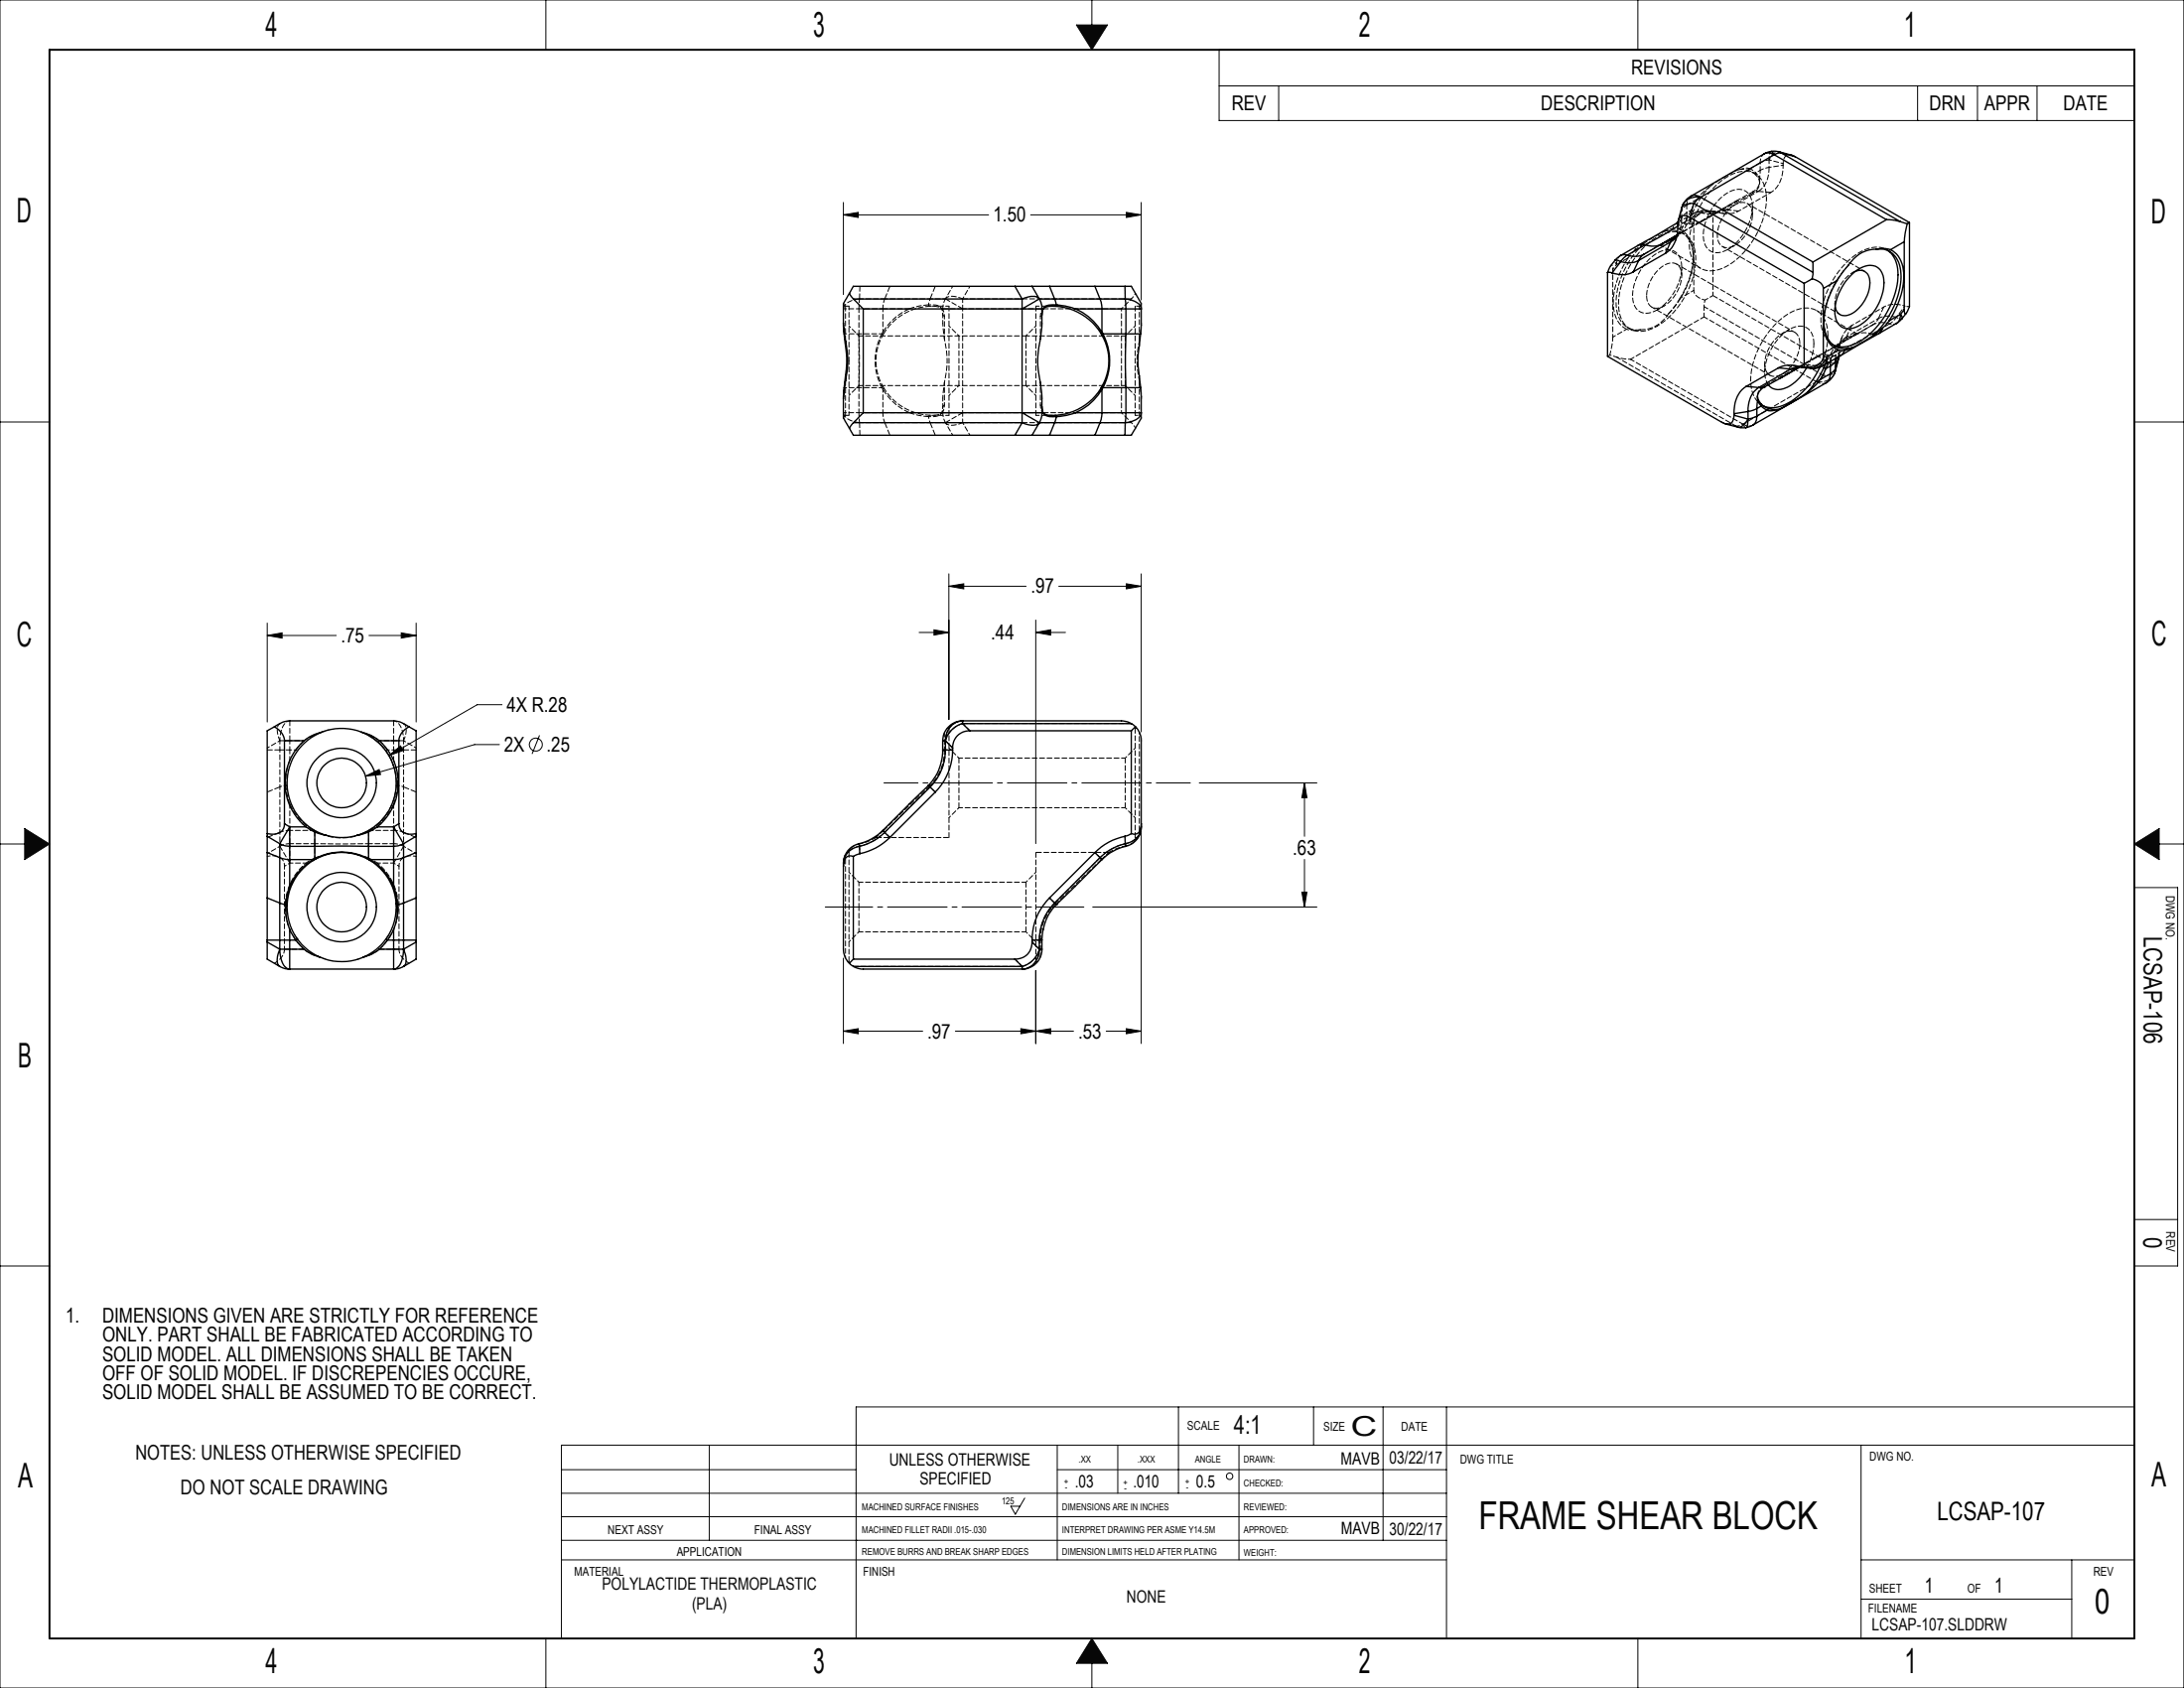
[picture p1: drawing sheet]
<svg xmlns="http://www.w3.org/2000/svg" width="559mm" height="432mm" viewBox="0 0 559 432" stroke-linecap="round" stroke-linejoin="round" font-family="sans-serif">
<g fill="none" stroke="#000" stroke-width=".25">
<path d="M270.5 369.7v29.3M286 369.7v12.3M317 369.7v29.3M143.7 399h226.4M262.2 383.2l-2.4 4.1-1.2-2h2.4"/>
<circle cx="314.6" cy="377.6" r=".82"/>
</g>
<g fill="none" stroke="#0a0605" stroke-width=".25">
<path d="M0 0h558.8v431.8h-558.8zM139.7 0v12.7M275.4 6.4h8l-4 6.3zM279.4 0v6.4M419.1 0v12.7M0 107.9h12.7M546.1 107.9h12.7M0 215.9h6.3M6.3 211.9l6.4 4-6.4 4zM546.1 215.9l6.4-4v8zM552.5 215.9h6.3M546.1 227h11.1v96.9h-11.1"/>
<path d="M546.1 312h11.1M0 323.9h12.7M301.5 359.9v22.1M336.1 359.9v9.8M353.9 359.9v34.1M370.1 359.9v59.2M546.1 359.9h-327.1v59.2M143.7 376h75.3M181.5 369.7v24.3M270.5 376h99.6M476.2 369.7v49.4M546.1 369.7h-402.4v49.4"/>
<path d="M143.7 382h226.4M143.7 394h226.4M143.7 388h226.4M476.2 399h69.9M530.1 399v20.1M139.7 419.1v12.7M279.4 419.1l4 6.4h-8zM419.1 419.1v12.7M476.2 409.1h53.9M279.4 425.5v6.3"/>
</g>
<path d="M12.7 12.7h533.4v406.4h-533.4z" fill="none" stroke="#0a0605" stroke-width=".5"/>
<path d="M275.4 6.4h8l-4 6.3zM546.1 215.9l6.4-4v8zM279.4 419.1l-4 6.4h8zM6.3 211.9v8l6.4-4z" fill-rule="evenodd" fill="#0a0605"/>
<g fill="none" stroke="#000" stroke-width=".25">
<path d="M311.9 12.7h234.2v18.1h-234.2zM311.9 22h234.2M327.2 22v8.8M490.6 22v8.8M506 22v8.8M521.2 22v8.8M215.8 55l3.8-.7v1.3zM215.8 51.8v23.6M215.8 55h37.1M263.7 55h28.3M288.2 54.3l3.8 .7-3.8 .6zM292 51.8v24.9"/>
<path d="M68.4 159.4v25.3M106.5 159.4v25.3M242.8 150l3.8-.7v1.3zM242.8 146.8v37.2M242.8 150h19.7M265 158.6v57.2M270.9 150h21.1M288.2 149.3l3.8 .7-3.8 .6zM292 146.8v40.4M68.4 162.6l3.8-.7v1.3zM68.4 162.6h17.6M94.4 162.6h12.1"/>
<path d="M102.7 161.9l3.8 .7-3.8 .6zM235.2 161.8h7.6M239 161.1l3.8 .7-3.8 .7zM265 161.8l3.8-.7v1.4zM265 161.8h7.6M93.5 198.5l3.5-1.7 .4 1.3zM94.5 188.3a13.9 13.9 0 0 1 6.3 7.8M99.5 193.3l3-2.5 .7 1.2zM127.8 190.5h-6.4l-27.9 8M128.4 180.3h-6.3l-22.6 13M138 188.1l-1.9 4.8M292 213v53.9"/>
<path d="M306.8 200.3h30.1M333.8 200.3l.6 3.8h-1.3zM333.8 200.3v13.6M333.8 219.9v12.1M279.6 232h57.3M333.1 228.2h1.3l-.6 3.8zM215.8 245.1v21.8M265 248.3v18.6M215.8 263.8l3.8-.7v1.3zM215.8 263.8h20.3M244.4 263.8h30.3M261.2 263.1l3.8 .7-3.8 .6z"/>
<path d="M265 263.8l3.8-.7v1.3zM283 263.8h9M288.2 263.1l3.8 .7-3.8 .6z"/>
<circle cx="137.1" cy="190.5" r="1.65"/>
</g>
<path d="M226.2 200.3h78.4" fill="none" stroke="#000" stroke-width=".25" stroke-dasharray="15.2 1.3 1.3 1.3" stroke-dashoffset="6.5"/>
<path d="M211.2 232h66.1" fill="none" stroke="#000" stroke-width=".25" stroke-dasharray="15.2 1.3 1.3 1.3" stroke-dashoffset="3.1"/>
<g fill="#000">
<path d="M265 161.8l3.8-.7v1.4zM239 161.1l3.8 .7-3.8 .7zM242.8 150l3.8-.7v1.3zM288.2 149.3l3.8 .7-3.8 .6zM261.2 263.1l3.8 .7-3.8 .6zM215.8 263.8l3.8-.7v1.3zM265 263.8l3.8-.7v1.3zM288.2 263.1l3.8 .7-3.8 .6zM215.8 55l3.8-.7v1.3zM288.2 54.3l3.8 .7-3.8 .6zM102.7 161.9l3.8 .7-3.8 .6zM68.4 162.6l3.8-.7v1.3zM99.5 193.3l3.7-1.3-.7-1.2zM93.5 198.5l3.9-.4-.4-1.3z"/>
<path d="M333.8 200.3l.6 3.8h-1.3zM333.1 228.2h1.3l-.6 3.8z"/>
</g>
<g fill="none" stroke="#000" stroke-width=".35">
<path d="M451.4 39.3l1.2-.2 1.4 .5M451.4 39.3l-18.8 10.9M453.2 38.7l-1.8 .6M453.2 38.7l2.1 .1M453.2 38.7l.8 .9M454 39.6l28.7 16.6M454 39.6l-18.8 10.8M455.3 38.8l4 1.3M455.3 38.8l.5 .3M455.8 39.1l-.9 .1-.9 .4M455.8 39.1l30.5 17.6M455.8 39.1l3.5 1"/>
<path d="M428.9 57.2l-9.7 5.6M429.3 57.9l-8.4 4.8M429.3 57l-.4 .2M429.3 56.9l-.4 .3M430.2 53.3l-.8 3.1M430.5 52.5l-.3 .8M432.4 55.6a1.86 1.86 0 0 0-2.2-.3 1.86 1.86 0 0 0-.9 2.1 8 8 0 0 1-3.2 7.4M432.4 55.6l29.2 16.9M432.6 50.2a5.1 5.1 0 0 0-2.1 2.3M432.6 50.2l1.2-.2 1.4 .4M433.4 52a2.9 2.9 0 0 0-3.2 1.3M433.4 52l-1 3.6"/>
<path d="M433.4 52l30.5 17.7M435.2 50.4l-1.8 1.6M435.2 50.4a4.1 4.1 0 0 0-4.7 2.1M435.2 50.4l28.7 16.6M459.3 40.1l29.3 16.8M482.7 56.2l1.5 .1 2.1 .4M482.7 56.2l-18.8 10.8M486.3 56.7l1.7 .6M488 57.3l-.8 4.5M488.6 56.9v21.5l-.6 1.3-.5 .6-.1-.1-.2-1M488.6 56.9l-.6 .4M217.3 75.1l-1.5 2.5v5.8l.5 5"/>
<path d="M217.3 75.1l1 1.4M218.3 76.5l2.6 2.5M218.3 76.5h43.2M220.9 79v26.6M220.9 79h40.6M259.7 73.2h4.4M259.7 73.2l1.8 3.3M259.7 73.2h-41.4l-1 1.9M261.5 79h5.1M261.5 76.5v2.5M261.5 76.5a4.4 4.4 0 0 1 4.2-.3l.2 .3M261.5 79v26.6"/>
<path d="M264.1 73.2h4.4M264.1 73.2l1.8 3.3M265.9 76.5l.6 1.5 .1 1M265.9 76.5l-4.4 2.5M265.9 76.5h3.9M266.6 79l-.2 5.9a37.1 37.1 0 0 0-.8 9.8l1 6.3v4.6M266.6 79h.3M266.9 79l-.3 1.6M268.5 73.2h11.6M268.5 73.2l1.3 3.3M269.8 76.5l.5 1.5M269.8 76.5h11.6"/>
<path d="M270 78.4a4.7 4.7 0 0 0-3 .5M270 78.4a14.7 14.7 0 0 1 11.7 6.8M270.3 78h-.9a2.57 2.57 0 0 0-2.5 1M270.3 78h.1M270.3 78a15.8 15.8 0 0 1 4.8 1M270.3 78l-.3 .4M275.1 79a14.2 14.2 0 0 1 6.8 6M275.1 79h6.8M280.1 73.2h7.7M280.1 73.2l1.3 3.3M281.4 76.5l.4 .9 .1 1.6M281.4 76.5h6.5"/>
<path d="M281.9 79h6.2M281.9 79v6M287.8 73.2h.9a.71 .71 0 0 1 1.1 .6l2.2 3.8-.1 7.8M287.8 73.2l.1 3.3M287.9 76.5l.2 2.5M287.9 76.5a4.4 4.4 0 0 1 4.1 2.2v.3h-3.9M288.1 79v6.4M411.3 69.7v21.5l29.2 16.8a1.85 1.85 0 0 0 2.3 .3 1.85 1.85 0 0 0 .9-2.1M411.3 69.7l1.2 .1M413.2 66.6l-1.2 1.6-.7 1.5M413.2 66.6l.5-.1 1 .4M414.7 65.4l-1.5 1.2"/>
<path d="M414.7 66.9l-2.2 2.9M416.4 65.3l-.9 .7-.8 .9M416.4 65.3l-.9-.1-.8 .2M417.9 69.5a6.3 6.3 0 0 1-5.4 .3M419.2 62.8l-4.5 2.6M419.3 66.6a5.8 5.8 0 0 1-4.6 .3M419.3 66.6l-1.4 2.9M420.7 65l-.6 .5-.8 1.1M420.7 65a5.3 5.3 0 0 1-4.3 .3M420.9 62.7l-.9-.2-.8 .3M420.9 62.7l-4.5 2.6M426.1 64.8l-8.2 4.7"/>
<path d="M427.5 61.9l-1.4 2.9M427.5 61.9l-8.2 4.7M428.3 60.7l-.8 1.2M428.3 60.7h.1M428.3 60.7l.7-.6-2.5 1.5a5.6 5.6 0 0 1-5.6 1.1M428.3 60.7l-7.6 4.3M428.9 60.3l-2.1 1.3M429 60.4l-.6 .7-.9 .8M461.6 72.5v21.4M463.7 71.3a3 3 0 0 1 2.8 2.5M463.7 71.3l-2.1 1.2M463.9 69.7l-.2 1.6"/>
<path d="M463.9 67v2.7M466.5 73.8v17.4M470 71.8a18.9 18.9 0 0 0-3 13.9 5.5 5.5 0 0 0 3.4 3.8M470 71.8l-3.5 2M473.7 70.3a6.3 6.3 0 0 1 6.2-2.2 4.6 4.6 0 0 1 2.1 5 13.5 13.5 0 0 1-7.1 10.6 3.6 3.6 0 0 1-5.4-3.4 13.7 13.7 0 0 1 4.2-10zM474.8 69.4a2.62 2.62 0 0 1 2.7 .3 2.62 2.62 0 0 1 .9 2.7 9.5 9.5 0 0 1-5.4 8.2 2.44 2.44 0 0 1-3.5-2.1M480.1 63.7l1.9-.1 1.7 .3M480.1 63.7a8.3 8.3 0 0 0-7.2 4.2l-2.9 3.9M480.1 63.7a5.4 5.4 0 0 1 6.2 5.5 21.2 21.2 0 0 1-7.1 16.6M483.1 64.1a7.4 7.4 0 0 1 2.5 7.1 21.6 21.6 0 0 1-10.8 16.7 6.7 6.7 0 0 1-5.6 .4M483.7 63.9a7.3 7.3 0 0 1 3.4 7.6 22 22 0 0 1-3.8 10.6M487.2 61.8l-3.5 2.1"/>
<path d="M487.2 61.8v17.4M487.2 79.2l-.9 1.2M215.8 82.7l.5 4.5M216.3 96.2l-.5 5.2v5.6l1.5 2.5M216.3 97.4l-.5 4.6M216.3 87.2a21.7 21.7 0 0 1 0 10.2M216.3 88.4l.3 3.3-.3 4.5M216.3 87.2v1.2M216.3 96.2v1.2M281.7 99.4a14.7 14.7 0 0 1-11.7 6.9M281.7 85.2l.2 .4M281.7 99.4l.2 .2"/>
<path d="M281.9 85.6a13 13 0 0 1 0 13.4M281.9 99l.3 .2M281.9 99l-.2 .4M281.9 99.6a14.1 14.1 0 0 1-6.8 6M281.9 85l-.2 .2M281.9 99.6v6M281.9 85l.3 .4M282.2 99.2h5.9M282.2 85.4h5.9M282.2 85.4a14.6 14.6 0 0 1 0 13.8M282.2 99.2l-.3 .4M282.2 85.4l-.3 .2"/>
<path d="M288.1 85.4l-.2 5.6 .2 8.2M288.1 99.2h3.8M288.1 85.4h3.8M288.1 99.2v6.4M291.9 85.4l-.2 .7a33.5 33.5 0 0 0 .2 13.1M291.9 99.2l.1 7.8-2.5 4.3h-1.7M446.8 98.8a7.6 7.6 0 0 0-3.1 7M446.8 98.8l3.2 .3M450 99.1a6.7 6.7 0 0 0-2.7 6.2M451.4 99l-1.4 .1M451.4 99a3.1 3.1 0 0 0-1.7 3.4M451.4 99h.1"/>
<path d="M455 94.1l-8.2 4.7M455 94.1l3.2 .3M455.5 96.7l-4.1 2.3M458.2 94.4l-8.2 4.7M460.2 93.8l-2 .6M460.3 93.9l-1.2 .5h-.9M460.3 93.9l-4.8 2.8M460.4 93.9l-4.9 2.8M460.5 93.9h-.2M461 94l2.3 .2M461.6 93.9l-.6 .1a7.5 7.5 0 0 0-6 .1M462.2 94.1a10.3 10.3 0 0 1-7 5.6l-1.5-.3-1.3-.9"/>
<path d="M465.6 93.9a18.9 18.9 0 0 1-10.2 10.1l-2.1 .3-2.1-.4M465.7 97.1l-1.3 1.5-1.8 1.6M466.4 93.6a5 5 0 0 1-3.1 .6M466.5 91.2a2.87 2.87 0 0 1-2.7 2.5l-2.2 .2M466.5 91.2l1 .1M466.6 94.1a23.6 23.6 0 0 1-4 6.1M466.6 94.1l.6 .2M466.7 82.3a6.3 6.3 0 0 0 4.4 6.8l1.3 .1 1.4-.2M467 93.2l-.4 .9M467.2 94.3l-1.5 2.8M467.3 97.9l-18.8 10.9M467.5 91.3a4.2 4.2 0 0 1-4.2 2.9"/>
<path d="M467.5 91.3l-.3 1.4-.8 .9M468 92.7l-.8 1.6M468.3 95.6l-.3 1.4-.7 .9M468.3 95.6l-2.6 1.5M468.3 93.7l-1.1 .6M468.3 93.7v1.9M468.4 92.5l-.1 1.2M469.3 95.6a5.5 5.5 0 0 1-2 2.3M469.6 94.8l-.3 .8M469.6 92.4l-.5 .7-.8 .6M469.6 94.3l-.3 .5-1 .8M469.6 94.3l-.3 1.3"/>
<path d="M469.6 94.3v.5M469.6 92.4v1.9M469.7 91.7l-.1 .7M470 91.5l-.4 .9M470.4 89.5l1.5 .1M470.4 89.5l-2.9 1.8M470.4 91.3l-.8 3M470.6 91.2l-1 3.6M471 90.9l-4.6 2.7M471.9 89.6l-.4 .9-.5 .4M473.8 89l-1.9 .6M479.2 85.8l-2 1.3-3.4 1.9"/>
<path d="M480.7 85.3l-9.7 5.6M481.6 84l-2.4 1.8M481.6 84l-.3 .8-.6 .5M483.3 82.1l-1.7 1.9M485.2 82.7l-4.5 2.6M486.3 80.4l-.3 1.5-.8 .8M486.3 80.4l.3 .6 .1 .5M486.3 80.4l-3 1.7M486.7 81.5l-1.5 1.2M487.8 80.1l-1.1 1.4M217.3 109.5l1 1.8h41.4M218.3 108.1l-1 1.4"/>
<path d="M218.3 108.1h43.2M220.9 105.6l-2.6 2.5M220.9 105.6h40.6M259.7 111.3h4.4M261.5 108.1a4.7 4.7 0 0 0 4.2 .3l.2-.3M261.5 105.6v2.5M261.5 105.6l4.4 2.5M261.5 105.6h5.1M261.5 108.1l-1.8 3.2M264.1 111.3h4.4M265.9 108.1h3.9M265.9 108.1l-1.8 3.2"/>
<path d="M266.6 105.6l-.1 1-.6 1.5M266.6 104l.3 1.6M266.6 105.6h.3M266.9 105.6a2.28 2.28 0 0 0 2.4 1h1M267 105.7a3.9 3.9 0 0 0 3 .6M268.5 111.3h11.6M269.8 108.1h11.6M269.8 108.1l-1.3 3.2M270 106.3l.3 .3M270.3 106.6h.1M270.3 106.6l-.5 1.5M275.1 105.6a14.9 14.9 0 0 1-4.8 1"/>
<path d="M275.1 105.6h6.8M280.1 111.3h7.7M281.4 108.1h6.5M281.4 108.1l-1.3 3.2M281.9 105.6l-.1 1.6-.4 .9M281.9 105.6h6.2M287.9 108.1l-.1 3.2M288.1 105.6l-.2 2.5M288.1 105.6h3.9a3.5 3.5 0 0 1-3.5 2.5h-.6M441.5 108.4l3.1 .9M443.7 105.8v.4M443.7 106.2l3.6 1"/>
<path d="M444.6 109.3l2.1 .1M447.3 107.2a2.87 2.87 0 0 1-2.7 2.1M447.3 107.2l-.2 1.7-.4 .5M447.3 105.3l-3.6 .5M447.3 105.3v1.9M448.5 108.8l-1.8 .6M449.5 104.5l-2.2 .8M449.5 106.4l-2.2 .8M449.5 106.4l-.3 1.5-.7 .9M449.5 104.5v1.9M449.7 101.4a3 3 0 0 0 .9 1.9M449.7 102.4l-.2 2.1"/>
<path d="M449.7 102.4l.9 1.5M450.6 103.3a5 5 0 0 0 4.1 1.5M450.6 103.3v.6M450.6 103.9l1.6 1M450.6 103.9l-1.1 .6M452.2 104.9l-2.7 1.5M454.7 104.8l-1.5 .3-1-.2M462.6 100.2l-1.8 1.3a27.7 27.7 0 0 1-6.1 3.3M70.2 185.9a4.3 4.3 0 0 1 2.6 3.6M70.2 185.9a7.2 7.2 0 0 1 3.9-1.5h26.6a7.2 7.2 0 0 1 3.9 1.5M70.2 185.9l-1.8 1v26.4M72.8 189.5v21.2"/>
<path d="M72.8 189.5h5M77.8 189.5a14.5 14.5 0 0 0 .5 22M82.3 187.3l-2.5 .9-2 1.3M82.3 187.3a14 14 0 0 0-8.8 13.6 14 14 0 0 0 10 12.8M82.3 187.3a13.9 13.9 0 0 1 10.2 0M92.5 187.3l2.4 .8 2.1 1.4M92.5 187.3a14 14 0 0 1 8.9 13.6 14 14 0 0 1-10.1 12.8M97 189.5a14.5 14.5 0 0 1-.5 22M97 189.5h5.1M102.1 189.5v21.2M104.6 185.9a4.3 4.3 0 0 0-2.5 3.6M104.6 185.9l1.9 1v26.4"/>
<path d="M241.2 191.8v.7a13.4 13.4 0 0 1-3.6 8.4M241.2 191.8h.7M241.2 189.5h.7M241.2 189.5v2.3M241.9 191.8a13.6 13.6 0 0 1-3.9 9.5M241.9 191.8h1.8M241.9 189.5v2.3M241.9 189.5l1.8 1.8M243.7 191.8a15.3 15.3 0 0 1-4.4 10.8M243.7 191.3v.5M246.3 185.1a6.2 6.2 0 0 0-4.4 4.4M246.3 184.4a4.8 4.8 0 0 0-4.4 5.1"/>
<path d="M246.3 184.4v.7M246.3 184.4a5.2 5.2 0 0 0-5.1 5.1M246.3 184.4h40.6l1.6 .2 1 .5M246.3 185.1l1.8 1.8M246.3 185.1h43.2M248.1 186.9a4.2 4.2 0 0 0-4.4 4.4M248.1 186.9h41.4M289.5 185.1l1 .8M289.5 186.9v26.4M290.5 185.9a5 5 0 0 1 1.5 3.6v22M290.5 185.9l-1 1M68.4 213.3v.6"/>
<path d="M68.4 213.9v4.2M68.4 213.9l3.2 1.9M68.4 218.1v11.6M68.4 218.1l3.2 1.3M71.6 215.8l1.2 .5 1.3 .2M71.6 215.8v3.6M71.6 219.4l2.5 .5M71.6 219.4v11.6M72.8 210.7a2.86 2.86 0 0 1-3.9 2.6h-.5M72.8 210.7l1.3 .8M74.1 211.5l-2.5 4.3M74.1 211.5v5"/>
<path d="M74.1 216.5v3.4M74.1 211.5h4.2M74.1 216.5h6.4M74.1 219.9h6M74.1 219.9v6.8M78.3 211.5l2.2 1.3M80.1 219.9a14.6 14.6 0 0 0-6 6.8M80.1 219.9l.3 .1M80.4 220a13.9 13.9 0 0 0-6.9 11.2M80.5 216.5h13.8M80.5 212.8v3.7M80.5 212.8l3 .9"/>
<path d="M80.5 219.6a14.8 14.8 0 0 1 13.8 0M80.5 216.5v3.1M80.5 219.6l-.4 .3M80.5 219.6l.3 .1M80.8 219.7a14 14 0 0 1 13.3 0M80.8 219.7l-.4 .3M83.5 213.7a14.3 14.3 0 0 0 7.8 0M94.1 219.7l.4 .3M94.3 212.8l-3 .9M94.3 212.8v3.7M94.3 216.5v3.1M94.3 219.6l-.2 .1"/>
<path d="M94.3 216.5h6.4M94.3 219.6l.4 .3M94.5 220a13.9 13.9 0 0 1 6.9 11.2M94.7 219.9a14.6 14.6 0 0 1 6 6.8M94.7 219.9h6M94.7 219.9l-.2 .1M96.5 211.5l-2.2 1.3M96.5 211.5h4.2M100.7 211.5l2.6 4.3M100.7 211.5v5M100.7 216.5v3.4M100.7 219.9v6.8"/>
<path d="M102.1 210.7a2.68 2.68 0 0 0 3.4 2.7l1-.1M102.1 210.7l-1.4 .8M103.3 215.8l-1.3 .5-1.3 .2M103.3 215.8v3.6M103.3 219.4l-2.6 .5M103.3 219.4v11.6M106.5 213.3v.6M106.5 213.9v4.2M106.5 213.9l-3.2 1.9M106.5 218.1v11.6M106.5 218.1l-3.2 1.3M218.3 219.1a1.8 1.8 0 0 0-2.5 2v.5"/>
<path d="M218.3 219.1v26.3M219.7 215.8a5.2 5.2 0 0 0-3.9 5M219.7 215.8l.2 .7M219.9 216.5a4.6 4.6 0 0 0-4.1 4.3M219.9 216.5l.1 1.9M220 218.4l-1.7 .7M225.9 212.4l.4 .5M225.9 212.4a12.8 12.8 0 0 1-6.2 3.4M226.3 212.9a13.5 13.5 0 0 1-6.4 3.6M226.3 212.9l1.4 1.3M227.7 214.2a15.1 15.1 0 0 1-7.7 4.2M237.6 200.9l.4 .4"/>
<path d="M237.6 200.9h.1M237.6 200.9l-11.7 11.5M238 201.3l-11.7 11.6M238 201.3l1.3 1.3M239.3 202.6l-11.6 11.6M280.1 218.1l-11.6 11.6M280.1 218.1l1.3 1.3M281.4 219.4l.5 .5M281.4 219.4l-11.6 11.6M281.9 219.9l-11.6 11.5M287.8 213.9a15.1 15.1 0 0 0-7.7 4.2M287.8 213.9l.1 1.9"/>
<path d="M287.9 215.8a13.9 13.9 0 0 0-6.5 3.6M287.9 215.8l.2 .7M288.1 216.5a12.8 12.8 0 0 0-6.2 3.4M289.5 213.3l-1.7 .6M292 210.7v.6a1.84 1.84 0 0 1-2.5 2M292 211.5a4.5 4.5 0 0 1-4.1 4.3M292 211.5a5.1 5.1 0 0 1-3.9 5M68.4 229.7v10.8M68.4 229.7l3.2 1.3M71.6 231l1.5 .4M71.6 231v9.5M73.1 231.4h.1"/>
<path d="M73.1 231.4l.1 3.1 .9 3.3M73.5 231.2a14 14 0 0 0 2.6 9M73.5 231.2l-.4 .2M74.1 226.7a13.7 13.7 0 0 0-1 4.7M74.1 237.8l1.6 2.7M74.1 237.8v2.7M100.7 226.7a14 14 0 0 1 1 4.7M100.7 237.8v2.7M100.7 237.8l-1.6 2.7M101.4 231.2a14 14 0 0 1-2.7 9M101.4 231.2l.3 .2M101.7 231.4h.1"/>
<path d="M101.7 231.4a15.3 15.3 0 0 1-1 6.4M103.3 231l-1.6 .4M103.3 231v9.5M106.5 229.7v10.8M106.5 229.7l-3.2 1.3M215.8 220.8v22a4.9 4.9 0 0 0 1.5 3.6M268.5 229.7a15.2 15.2 0 0 0-4.4 10.8M268.5 229.7l1.3 1.3M269.8 231a13.4 13.4 0 0 0-3.9 9.5M269.8 231l.5 .4M270.3 231.4a13.5 13.5 0 0 0-3.7 9.1M270.3 231.4h.1"/>
<path d="M68.4 241v4.4l3.2 1.8M68.4 240.5h3.2M68.4 240.5v.5M68.4 241l3.2 1.8M71.6 240.5h2.5M71.6 242.8h2.5M71.6 242.8a5.8 5.8 0 0 0 1.9 5l.6 .1M71.6 247.2a4.5 4.5 0 0 0 2.5 .7M71.6 242.8a4.5 4.5 0 0 0-.2 4.3l.2 .1M71.6 240.5v2.3M74.1 242.8v5.1M74.1 240.5h1.6"/>
<path d="M74.1 247.9h26.6M74.1 240.5v2.3M74.1 242.8h3.7M75.7 240.5l2.1 2.3M76.1 240.2a13.2 13.2 0 0 0 5.7 4.6M76.1 240.2l-.4 .3M77.8 242.8l1.6 1.1 2.4 .9M81.8 244.8a13.9 13.9 0 0 0 11.2 0M97 242.8l-1.7 1.1-2.3 .9M97 242.8h3.7M98.7 240.2a13.2 13.2 0 0 1-5.7 4.6M98.7 240.2l.4 .3"/>
<path d="M99.1 240.5l-2.1 2.3M99.1 240.5h1.6M100.7 240.5h2.6M100.7 242.8v5.1M100.7 242.8h2.6M100.7 240.5v2.3M103.3 242.8a5.8 5.8 0 0 1-1.9 5l-.7 .1M103.3 242.8a4.5 4.5 0 0 1 .2 4.3l-.2 .1M103.3 247.2a4.5 4.5 0 0 1-2.6 .7M103.3 240.5h3.2M103.3 240.5v2.3M106.5 241v4.4l-3.2 1.8"/>
<path d="M106.5 240.5v.5M106.5 241l-3.2 1.8M217.3 246.4l1 .8M218.3 247.2l2 .7h41.2M218.3 245.4l-1 1M218.3 245.4h41.4M218.3 247.2h43.2M259.7 245.4l1.8 1.8M261.5 247.2v.7M264.1 241a4.1 4.1 0 0 1-4.4 4.4M264.1 240.5v.5M264.1 240.5h1.8"/>
<path d="M264.1 241l1.8 1.8M265.9 242.8a6.3 6.3 0 0 1-4.4 4.4M265.9 242.8a4.7 4.7 0 0 1-4.4 5.1M265.9 240.5h.7M265.9 242.8h.7M265.9 240.5v2.3M266.6 242.8a5.1 5.1 0 0 1-5.1 5.1M266.6 240.5v2.3"/>
<circle cx="87.4" cy="200.3" r="6.4"/>
<circle cx="87.4" cy="200.3" r="8.9"/>
<circle cx="87.4" cy="232" r="6.4"/>
<circle cx="87.4" cy="232" r="8.9"/>
</g>
<g fill="none" stroke="#000" stroke-width=".25" stroke-dasharray="1.3 .6">
<path d="M430.3 53.8v-.5M432.7 53.8l.5 .2M434.2 51l-1.5 2.8M434.8 56.8l.5-.2M434.9 57l-.1-.2M435.3 56.7l-.4 .3M435.3 56.7v-.1M436.5 53.9a5.1 5.1 0 0 0-3 .6M441.7 53.7l3.2 .3M448.5 49.1l-.1 .4M448.5 49.1h.1M449.3 44.2v.6"/>
<path d="M449.9 48.9a6.7 6.7 0 0 0 2.7-6.1M449.9 48.9l3.2 .3M450.2 47v-.5M456.2 42.3v-.4M219.9 76.5l.1-3.3M232.7 79a15.3 15.3 0 0 1 4.9-1M237.6 78h.1M237.6 78l.2 .3M240.9 79h.3M241.2 79h5.1M241.9 76.5l4.4 2.5M242.8 78.3v27.9"/>
<path d="M265 78.3v27.9M289.5 76.5h-43.2M290.4 78.3v27.9M416.6 66a19.5 19.5 0 0 0-3.5 14 5.9 5.9 0 0 0 3.1 4.2M424.5 62.8h.4M425.3 62.5l-.4 .3M425.3 62.5h-.3M425.5 62.4l-.2 .1M425.5 62.4l-.4 .1M428.3 60.7l.4 .1M433.2 65.9v-.4M482 78.5l-1.4 3"/>
<path d="M216.3 87.2v-8.9M219.8 98.6v-12.7M225.7 99.2l.2 .4M225.9 85l-.2 .4M225.9 85.6l.3-.4M225.9 98.9l-.2 .3M225.9 85.6l-.2-.2M226.2 99.3l-.3-.4M226.2 85.2l-.3-.2M226.2 99.3l-.3 .3M241.2 80.6l.4 .3M245.4 98.6v-12.7"/>
<path d="M262.5 85.9v12.7M266.6 80.6l-.4 .3M287.9 85.9v12.7M411.9 90.8l-.6 .3M419.8 84.4a5.4 5.4 0 0 1-6.2-5.5 21.1 21.1 0 0 1 7-16.6M451.4 99l.1-.4M463.4 94.2l-.6-.1M464.6 91.5l.5-.3M464.6 91.5v-.1M465 91.1l-.4 .3M465 91.1l.1 .1M466.7 82.1v.4"/>
<path d="M467.5 92.5l-29.2-16.9M470.4 91.2l.2-.5M470.6 90.3v.4M470.6 90.7v.5M471.2 87.2l.4 .1M471.6 87.3h.1M471.6 87.3l2.7-1.4M473.8 83.3l-1.4 2.9M474.4 85.7l-9.4 5.4M474.4 85.7l.4-.1M474.6 85.6l-.2 .1M474.6 85.6l.3-.1"/>
<path d="M474.8 85.6l.1-.1M475 85.3l-.4 .3M475.4 85.3h-.4M216.3 106.2v-8.8M220 111.3l-.1-3.2M237.6 106.6a15.1 15.1 0 0 1-4.9-1M237.6 106.6h.1M237.6 106.6l.2-.4M241.2 105.6h-.3M241.2 104l.4-.4M241.9 108.1l4.4-2.5M246.3 105.6h-5.1"/>
<path d="M246.3 108.1h43.2M266.6 104l-.4-.4M444.6 109.3l-.5-.3M449.7 101.1v.4M71.6 191.8h-3.2M74.1 189.5v-5.1M75.7 191.8l.4 .3M77.9 189.5l-2.2 2.3M99.1 191.8l-.3 .3M99.1 191.8l-2.1-2.3M100.7 184.4v5.1M101.2 195.9a15.2 15.2 0 0 1 .5 5"/>
<path d="M103.3 191.8h3.2M241.2 191.8l.4 .3M242.8 186.3v27.9M242.8 186.3h-.5M246.3 185.1h43.2M287.9 193.9v12.7M290.4 186.3v27.9M290.9 186.3h-.5M73.1 200.9l.4 .2M73.1 200.9h.1M80.1 212.4l.5 .3M80.4 212.3l-.3 .1"/>
<path d="M80.6 212.7v3.1M80.6 219.5l3-.9M80.8 212.5l-.2 .2M90.8 213.8a14 14 0 0 0 10.6-13.5M91.3 218.6l3 .9M94.1 212.5l.2 .2M94.3 212.7l.4-.3M94.3 212.7v3.1M94.5 212.3l.2 .1M101.7 200.9l-.3 .2M101.7 200.9h.1M103.3 216.5l-2.6 4.3"/>
<path d="M216.7 218.1h.1M217.2 218h-.5M219.8 215.8l.1 .1M219.9 215.9h.1M219.9 215.9l-.1-.1M223.9 214.3l.2-.1M225.9 212.5l.3-.2M225.9 212.5l-.2 .2M226.2 212.3l-.3 .1M226.4 212.9l11.6-11.6M237.6 200.9l.2 .2M238 201.3l-.4-.4"/>
<path d="M245.4 206.6v-12.7M265 218v28M281.5 219.4l-11.6 11.6M281.7 220l.3-.1M281.9 219.7l-.2 .3M281.9 219.7l.3-.1M282 219.9l-.3 .1M283.9 217.9l-.2 .1M288 216.4l.1 .1M288 216.4h.1M288.1 216.5l-.1-.1M291.2 214.2h.1"/>
<path d="M74.1 220.8l-2.5-4.3M262.5 225.7v12.7M269.9 231l.4 .4M270.1 231.2l.2 .2M270.3 231.4l-.2-.2M77.8 242.8h-5M82.3 245l-2.5-.9-2-1.3M87.4 246h-.1M87.5 246h-.1M97.1 242.8l-2.2 1.4-2.4 .8M102.1 242.8h-5M216.9 246h.3"/>
<path d="M217.2 246v-28M261.5 247.2h-43.1M265 246h.5M266.6 240.5l-.4-.3"/>
</g>
<g fill="none" stroke="#000" stroke-width=".25" stroke-dasharray="1.3 .6" stroke-dashoffset=".3">
<path d="M451.4 39.3l-.8 .9-.2 1.4M431.6 52.5l.2-1.4 .8-.9M434.2 51l1.7-1.9 1.4-1.2M435.2 54.4a2.11 2.11 0 0 0-2.8 2.4M439.5 54.1a5.3 5.3 0 0 1-4.3 .3M445.2 43.3a3.3 3.3 0 0 1 2.5-.1M445.2 43.3a5 5 0 0 1 4.1 1.5M219.9 76.5l-.1 2.5M226.4 76.5h-6.5M226.4 76.5l-.5 2.5M241.1 79.1l-.4-.5M241.9 76.5l-.5 1.2-.2 1.3"/>
<path d="M246.3 79v-2.5M246.3 79h40.6M267.2 78.6l-.4 .5M413.6 67.7l.3-1.5 .8-.8M416.6 66l1.7-1.9M420.6 62.3l3.4-2.1 2.1-1.1M422.6 78.6l30.2 17.4M428.7 60.8a11.2 11.2 0 0 0 4-5.6l.5-1.2M436 78.4v2.7M217.2 92.3v-14M219.8 85.4v-6.4M225.9 98.9a13.1 13.1 0 0 1 0-13.3"/>
<path d="M226.2 85.2a14.5 14.5 0 0 1 11.6-6.9M262.5 98.6h25.4M287.9 85.9h-25.4M291.5 97.4a21.7 21.7 0 0 1 0-10.2M417.2 91.9l18.8-10.8M459.2 85l-30.2-17.4M460.3 93.8l2.5 .3M464.7 93.7a5.3 5.3 0 0 0-4.3 .2M464.7 97.6l-18.8 10.9M464.7 97.6l1.4 .5 1.2-.2M472.4 86.2a6.5 6.5 0 0 0-2.7 5.5M479.2 83.1a5.3 5.3 0 0 1 4.3-.3"/>
<path d="M217.2 106.2v-13.9M219.8 105.6v-6.4M219.9 108.1h6.5M219.9 108.1l-.1-2.5M226.4 108.1l-.5-2.5M237.8 106.2a14.5 14.5 0 0 1-11.6-6.9M240.7 106l.4-.5M241.9 108.1l-.5-1.2-.2-1.3M246.3 108.1v-2.5M266.8 105.5l.4 .5M286.9 105.6h-40.6M448.5 108.7l-1.2 .3-1.4-.5"/>
<path d="M71.6 191.8h2.5M71.6 189.5h2.5M77.9 189.5a10.7 10.7 0 0 1 4-2M93 187.5a10.3 10.3 0 0 1 4 2M100.7 194.5l.3 .7M103.3 189.5h-2.6M103.3 191.8h-2.6M241.9 191.8h-.7M241.9 189.5h-.7M241.9 189.5l1.9 1.8M246.3 185.1v-.7M248.2 186.9l-1.9-1.8"/>
<path d="M287.9 193.9h-42.5M71.6 212.9l2.5-.5M71.6 216.5l1.2-.5 1.3-.2M73.1 200.9l.2-3.1 .8-3.3M80.6 215.8h-6.5M94.3 219.5l2.3 1.3M100.7 215.8h-6.4M103.3 212.9l-2.6-.5M103.3 216.5l-1.3-.5-1.3-.2M219.9 216.5l-.1-.7M219.9 216.5a4.6 4.6 0 0 0-4.1 4.3M224.1 214.2l1.8-1.7"/>
<path d="M226.4 212.9l-.5-.5M245.4 206.6h42.5M281.5 219.4l.5 .5M283.7 218.1l-1.8 1.6M287.9 215.8a4.6 4.6 0 0 0 4.1-4.3M287.9 215.8l.2 .7M78.3 220.8l2.3-1.3M219.8 232v-6.3M219.8 238.4v-6.4M259.7 245.4l1.8 1.8M261.5 247.2v.7M265.9 240.5h.7"/>
<path d="M265.9 242.8h.7M265.9 242.8l-1.8-1.8"/>
</g>
<g fill="none" stroke="#000" stroke-width=".25" stroke-dasharray="1.3 .6" stroke-dashoffset=".2">
<path d="M426.1 59.1a5.4 5.4 0 0 1 7 5.1 20.9 20.9 0 0 1-6.1 16M433.5 54.5l-4.2 2.4M435.3 56.6l9-5.3M438.3 54.3l2.8 .3M439 54.3l1.7-.2 1-.4M448.5 49.1l-4.2 2.2M241.9 76.5a2.83 2.83 0 0 1 3.2-.5l1.2 .5M428.6 61.8l1-2.5M429.1 60.1l5.7-3.3M429.8 76.3a18.6 18.6 0 0 0 3-13.9 5.6 5.6 0 0 0-3.3-3.9M472.9 67.9a21.9 21.9 0 0 0-6.2 14.4M219.8 98.6h42.7"/>
<path d="M262.5 85.9h-42.7M291.5 87.2l.5-4.6M412.7 86.2l-.2 2.1-.6 2.5M413.6 91.3l30.5 17.7M436 81.1l28.7 16.5M461.6 93.8l-2.8-.4M464.1 87.9a12.8 12.8 0 0 1-1.9 6.2M465.7 93.9a19.6 19.6 0 0 0 2-8.1M466.5 96.1l-30.5-17.7M471.3 86.2l-1 2.6M485.2 81.2a5.6 5.6 0 0 0-4.6 .3M241.9 108.1a2.83 2.83 0 0 0 3.2 .4l1.2-.4"/>
<path d="M292 101.9l-.5-4.5M445.9 108.5l-28.7-16.6M71.6 189.5a4.5 4.5 0 0 1-.2-4.2l.2-.2M74.1 194.5v-2.7M100.7 191.8v2.7M103.3 189.5a4.5 4.5 0 0 0 .2-4.2l-.2-.2M241.6 192.1v-4.6M241.9 189.5a6.3 6.3 0 0 1 4.4-4.4M226.2 212.3l11.6-11.2M281.7 220l-11.7 11.2M219.8 238.4h42.7M262.5 225.7h-42.7"/>
<path d="M72.8 242.8a4.4 4.4 0 0 1-2.6 3.6M104.7 246.4a4.4 4.4 0 0 1-2.6-3.6M265.9 242.8a6.3 6.3 0 0 1-4.4 4.4M266.2 240.2v4.6"/>
</g>
<g fill="none" stroke="#000" stroke-width=".25" stroke-dasharray="1.3 .6" stroke-dashoffset=".4">
<path d="M430.3 55.7l-1 2.1M431 59.9l-.6-.3M433.4 56.9a2.89 2.89 0 0 1 2.9-2.6l2-.2M434.8 56.8a5.4 5.4 0 0 1-4.1 .2M438.9 54.1l-2.4-.2M439.4 54.2l-2.3-.2M452.6 40.9l-2.2 .7M452.6 42.8l-2.2 .8M452.6 40.9a2.23 2.23 0 0 1 .6-2.2M453.1 49.2a7.6 7.6 0 0 0 3.1-6.9M216.3 78.3l-.5-.5M217.2 78.3h-.9"/>
<path d="M219.8 79h6.1M242.8 78.3h-4.2M267 78.9a2.32 2.32 0 0 0-.8 2M269.3 78.3h-4.3M291.5 78.3v10.1M292 77.8l-.5 .5M424.9 62.8l3.8-2M429.1 60.1l.9-1 1.4-2.6M438.3 75.6l-2.1 1.2M438.3 75.6v-21.5M440.7 63.1l30.1 17.3M477.1 69.4l-30-17.3"/>
<path d="M483.5 64.3l-.7-.4M219.8 99.2v-13.8M291.5 96.2v10M416.4 83.8l.6 .3M462.8 94.1l-2.3-.3M465.1 91.2a5.4 5.4 0 0 1 4.1-.1M466.5 96.1l-1.8 1.5M468.4 92.4l.1-.9M468.5 91.5l1.2-2.1 1.1-1.4M468.8 88.1l.7 .4M471.2 87.2l3.7-1.9M473.8 83.3a7.6 7.6 0 0 0-3.2 7"/>
<path d="M474.8 85.6a5.4 5.4 0 0 1 4.2-.2M485.2 81.2l-.8 .9-.9 .7M215.8 106.8l.5-.6M216.3 106.2h.9M225.9 105.6h-6.1M238.6 106.2h4.2M265 106.2h4.3M266.2 103.6a2.32 2.32 0 0 0 .8 2.1M291.5 106.2l.5 .6M71.6 189.5a5.8 5.8 0 0 1 1.9-4.9l.6-.2M71.6 189.5v2.3M74.1 191.8v-2.3"/>
<path d="M100.7 189.5v2.3M103.3 189.5a5.8 5.8 0 0 0-1.9-4.9l-.7-.2M103.3 191.8v-2.3M241.9 191.8v-2.3M94.3 215.8h-13.7M223.9 214.3l-1.9 1-2.1 .6M225.7 212.7l-1.8 1.6M237.8 201.1a12.5 12.5 0 0 0 3.8-9M282.2 219.6l1.7-1.7M283.9 217.9l2-.9 2.1-.6M290.4 214.2h.8M75 239.5l1.3 1.7 1.5 1.6"/>
<path d="M100.7 237.8l.3-.7M270.1 231.2a12.5 12.5 0 0 0-3.9 9M265.9 240.5v2.3"/>
</g>
<g fill="none" stroke="#000" stroke-width=".25" stroke-dasharray="1.3 .6" stroke-dashoffset=".8">
<path d="M428.9 57.1l-.5 .5-.4 .9M430.7 57l-1.4 .8M452.6 40.9a2.93 2.93 0 0 1 2.7-2.1M237.8 78.3a4.2 4.2 0 0 1 3.3 .8l.3 .5 .2 1.3M238 76.5l-.4 1.5M412.1 68l.2-.2a.9 .9 0 0 1 .4 1.1M412.7 68.9l.9-1.2M419.2 62.7l-.6 .6-.3 .8M426.8 61.5l-1.3 .9M436 78.4l.2-1.6M241.2 80.6l-.3-1.6M241.2 80.6v-1.6"/>
<path d="M469.6 94.8a2.4 2.4 0 0 1-2.5 1.2l-.6 .1M485.2 81.2l1 .3h.5M238 108.1l-.4-1.5M240.9 105.6l.3-1.6M241.2 105.6v-1.6M241.6 103.6a2.37 2.37 0 0 1-2.9 2.6h-.9M75.7 191.8h-1.6M100.7 191.8h-1.6M291.5 187.3v26.4M71.6 201.3l1.5-.4M71.6 212.9v3.6M103.3 201.3l-1.6-.4"/>
<path d="M103.3 216.5v-3.6M72.8 221.6l1.3-.8M100.7 220.8l1.4 .8M93 244.8l-1.5 .6M216.3 245v-26.4"/>
</g>
<g fill="none" stroke="#000" stroke-width=".25" stroke-dasharray="1.3 .6" stroke-dashoffset=".5">
<path d="M429.6 59.3l-.5 .8M431.4 56.5l.2-2.1M432.4 56.8l1 .1M433.4 56.9v17.4M437.1 54a4 4 0 0 0-4.7 2.8M441.7 53.7h-1.2l-1 .4M449.1 44.4l-.9-.4M450.2 45.7a2.97 2.97 0 0 1-1.7 3.4M450.4 43.6l-.2 2.1M238 76.5h-11.6M291.5 78.3h-1.1M424.9 62.8l10.2 5.8"/>
<path d="M433.4 74.3l-3.6 2M436.2 76.8a3.1 3.1 0 0 1-2.8-2.5M225.7 99.2h-5.9M225.7 85.4h-5.9M225.9 85v-6M241.2 82.7l.4 4M241.2 82.7v-2.1M241.6 97.9l-.4 4M412.7 86.2v-17.3M416.2 84.2l-3.5 2M460.5 93.9l1.1-.1M470.3 88.8l.5-.8"/>
<path d="M475 85.3l-10.2-5.9M480.6 81.5l-.6 .9-.8 .7M225.9 105.6v-6M226.4 108.1h11.6M241.2 104v-2.1M290.4 106.2h1.1M450.8 103.6l.9 .5M68.4 219.1a3.6 3.6 0 0 1 4.1 1.2l.3 1.3M71.6 201.3v11.6M80.1 212.4h-6M83.6 213.7l.9 .2M100.7 212.4h-6"/>
<path d="M103.3 212.9v-11.6M216 219.5l.3-.9M291.9 212.8l-.4 .9M74.1 220.8h4.2M96.6 220.8h4.1M99.3 239.3l-.5 .9M101.2 236.4a14.5 14.5 0 0 0-4.6-15.6M101.4 231.2v2.1M102.1 221.6a2.65 2.65 0 0 1 3.4-2.7l1 .2M102.1 221.6v21.2M72.8 242.8v-21.2"/>
</g>
<g fill="none" stroke="#000" stroke-width=".25" stroke-dasharray="1.3 .6" stroke-dashoffset=".1">
<path d="M430.3 55.7l-.3 2.4-1 2.3M431.6 52.5l2.6-1.5M432.7 53.8l-1.3 2.7M434.9 57l-6 3.3M439.5 54.1l-4.2 2.5M447.7 43.2l2.7-1.6M448.4 52.9a3.9 3.9 0 0 0-3.2-4.5 8.6 8.6 0 0 0-6.8 4.3 11.2 11.2 0 0 0-2.1 9.9 3.6 3.6 0 0 0 5.5 1.4 13.8 13.8 0 0 0 6.6-11.1M225.9 79h6.8M418.3 64.1l2.3-1.8M424 79.3a13.3 13.3 0 0 0 6.1-12.5 3.5 3.5 0 0 0-5.5-2.4 13.2 13.2 0 0 0-6.7 12.9 3.5 3.5 0 0 0 5.5 2.3l.6-.3M425 62.5l-4.3 2.5M429.8 76.3l-2.8 3.9"/>
<path d="M225.7 85.4a14.4 14.4 0 0 0 0 13.8M427 80.2a8.4 8.4 0 0 1-7.2 4.2M452.5 98.4a8.1 8.1 0 0 1 0-7.7 11.7 11.7 0 0 1 7.4-7.2 3.5 3.5 0 0 1 4.2 3.7v.7M460.4 93.9l4.2-2.4M464.6 91.5l-4.2 2.4M467.7 85.8a6.5 6.5 0 0 0-3.8-6.8 9.3 9.3 0 0 0-8.5 2.9 21.6 21.6 0 0 0-7.4 16.6 6.1 6.1 0 0 0 3.3 5.3M479.2 83.1l-4.3 2.4M232.7 105.6h-6.8M74.1 205.6a14.5 14.5 0 0 1-1-4.7M74.1 212.4v-6.8M80.6 212.7a14.9 14.9 0 0 0 13.7 0M100.7 205.6v6.8"/>
<path d="M100.7 215.8v5M101.7 200.9a14.3 14.3 0 0 1-1 4.7M238 201.3a13.4 13.4 0 0 0 3.9-9.5M74.1 220.8v-5M269.9 231a13.4 13.4 0 0 0-4 9.5M97.1 242.8l1.5-1.6 1.6-2.3"/>
</g>
<g fill="none" stroke="#000" stroke-width=".25" stroke-dasharray="1.3 .6" stroke-dashoffset=".7">
<path d="M428 58.5h1.5M429.3 57.4l1-3.6M430.3 53.8l.3-1.4M430.7 57h-1.4M433.2 54a23.6 23.6 0 0 1 4.1-6.1M437.1 54l1.4 .3M439.4 54.2a6.5 6.5 0 0 0 5.5-.2M441.7 53.7l8.2-4.8M444.3 51.3l-4.8 2.8M444.9 54l8.2-4.8M449.3 44.8a2.79 2.79 0 0 1-.9 4.7M449.9 48.9l-1.4 .2"/>
<path d="M452.6 40.9l3.6 1M452.6 42.8l3.6-.5M456.2 41.9a1.76 1.76 0 0 1 2.2-2.2M237.6 78h.9a2.51 2.51 0 0 1 2.4 1M241.9 76.5l1.9-3.3M246.3 76.5l1.9-3.3M286.9 79v26.6M289.5 76.5l-2.6 2.5M482 78.5l-8.2 4.8M483.1 64.1a6.8 6.8 0 0 0-7.5 .6 21.5 21.5 0 0 0-9.6 18.2 6.1 6.1 0 0 0 3.2 5.4M487.4 78.3l-2.2 2.9M487.4 78.3a6.5 6.5 0 0 0-5.4 .2"/>
<path d="M219.8 85.9l-2.6-2.5M219.8 99.2h-3.8M219.8 85.4h-3.8M241.6 86.7a22.6 22.6 0 0 1 0 11.2M245.4 85.9l-2.6-2.5M262.5 98.6l2.5 2.6M265 83.4l-2.5 2.5M287.9 98.6l2.5 2.6M290.4 83.4l-2.5 2.5M413.6 91.3l1.4 .4 2.2 .2M419.8 84.4l-2.1 .1-1.5-.3M465.1 91.2l9.7-5.6"/>
<path d="M467 93.2a13.3 13.3 0 0 1 4.2-6M467.5 92.5l-1 3.6M470.5 91.7a1.76 1.76 0 0 1-3 .8M470.6 90.3l-.6 1.2M472.4 86.2l-.8 1.1M474.3 85.9l4.9-2.8M479 85.4l-5.9 3.3-3.9 2.4M480.6 81.5l-8.2 4.7M217.2 101.2l2.6-2.6M240.9 105.6a2.3 2.3 0 0 1-2.4 1h-.9M241.9 108.1l1.9 3.2M242.8 101.2l2.6-2.6"/>
<path d="M246.3 105.6v-26.6M248.2 111.3l-1.9-3.2M289.5 108.1l-2.6-2.5M444.1 109l-3.5-1M68.4 191.3l3.2-1.8M71.6 191.8v9.5M74.1 189.5h3.8M97 189.5h3.7M103.3 189.5l3.2 1.8M241.9 189.5a4.8 4.8 0 0 1 4.4-5.1M245.4 193.9l-2.6-2.5M290.4 191.4l-2.5 2.5"/>
<path d="M71.6 216.5l-3.2 1.9M80.6 215.8v3.7M94.3 215.8v3.7M103.3 201.3v-9.5M106.5 218.4l-3.2-1.9M219.9 216.5a13.4 13.4 0 0 0 6.5-3.6M242.8 209.2l2.6-2.6M287.9 206.6l2.5 2.6M287.9 215.8a13.4 13.4 0 0 0-6.4 3.6M78.3 220.8a14.5 14.5 0 0 0-4.1 17.2M219.8 225.7l-2.6-2.6M262.5 238.4l2.5 2.5"/>
<path d="M265 223.1l-2.5 2.6M76.1 240.2l-.8-1.2M83.2 245.3l-1.3-.5M217.2 240.9l2.6-2.5M265.9 242.8a4.8 4.8 0 0 1-4.4 5.1"/>
</g>
<g fill="none" stroke="#000" stroke-width=".25" stroke-dasharray="1.3 .6" stroke-dashoffset=".9">
<path d="M430.3 53.8l.5-.7 .8-.6M430.3 55.7l.5-.7 .8-.6M449.3 44.2l-1.6-1M450.2 45.7l-.9-1.5M290.5 75.1l-1 1.4M425.6 62.2l-1.1 .6 .5-.3M411.9 90.8l1.7 .5M466.4 93.6l-.8 .2-.9-.1M469.2 91.1l.9 .1 .9-.3M474.9 85.5l.5-.2-1.1 .6M479 85.4l.9 .2 .8-.3M483.5 82.8l.9 .1 .8-.2"/>
<path d="M289.5 108.1l1 1.4M445.9 108.5l-.9 .4-.9 .1M84.1 186.7l-1.8 .6M241.9 191.8h1.9M220 218.4l-.1-1.9M226.4 212.9l1.3 1.3M238 201.3l1.3 1.3M280.2 218.1l1.3 1.3M287.8 213.9l.1 1.9M73.5 232.9v-1.9M79.8 220.3l1.5-.9M268.5 229.7l1.4 1.3"/>
<path d="M264.1 240.5h1.8"/>
</g>
<g fill="none" stroke="#000" stroke-width=".25" stroke-dasharray="1.3 .6" stroke-dashoffset="-.1">
<path d="M429.5 58.5l2.9-1.7M435.2 54.4l-4.5 2.6M437.3 47.9l1.9-1.4a26.2 26.2 0 0 1 6-3.2M448.4 55a9.5 9.5 0 0 1-5.5 8.2 2.64 2.64 0 0 1-3.5-3 9.5 9.5 0 0 1 5.5-8.3 2.64 2.64 0 0 1 3.5 3.1M215.8 79a3.5 3.5 0 0 1 3.5-2.5h.6M413.6 67.7l3-1.7M421.3 75.6a9.5 9.5 0 0 1 5.5-8.2 2.64 2.64 0 0 1 3.5 3.1 9.5 9.5 0 0 1-5.5 8.2 2.64 2.64 0 0 1-3.5-3.1M460.5 87.9a2.74 2.74 0 0 0-1.3-2.9 2.74 2.74 0 0 0-3.2 .3 9.5 9.5 0 0 0-4.4 8.9 2.64 2.64 0 0 0 4.4 1.5 9.9 9.9 0 0 0 4.5-7.8M469.2 91.1l-4.5 2.6M483.5 82.8l-4.5 2.6M219.9 108.1a4.4 4.4 0 0 1-4-2.2l-.1-.3M74.1 215.8v-3.4"/>
<path d="M100.7 212.4v3.4M101.4 200.3a14 14 0 0 0-8.9-13M224.1 214.2h18.7M283.7 218h-18.7"/>
</g>
<g fill="none" stroke="#000" stroke-width=".25" stroke-dasharray="1.3 .6" stroke-dashoffset=".6">
<path d="M426.1 59.1l1.9-.6M432.7 53.8l-1.1 .6M437.1 54h-1l-.9 .4M438.3 54.1l1.1 .1M439.5 54.1l-1.2 .1M448.4 55v-2.1M450.4 43.6l-1.1 .6M452 50.8a6.5 6.5 0 0 0-3.8-6.8 9.3 9.3 0 0 0-8.5 2.9 21.6 21.6 0 0 0-7.4 16.6 5.6 5.6 0 0 0 5.3 5.8 12.9 12.9 0 0 0 9.3-5.6 21.6 21.6 0 0 0 5.1-12.9M215.8 79h4M241.9 76.5h-3.9M413.6 67.7l-.4-.8v-.3M424 79.3l1.8-1.1"/>
<path d="M430.3 70.5v-2.1M442.1 63.8l1.8-1M469.5 77.5v2.1M475.8 68.7l-1.8 1.1M488.6 78.4l-1.2-.1M241.6 97.9v5.7M241.6 80.9v5.8M266.2 97.9v5.7M266.2 80.9v5.8M424 83.4a6.5 6.5 0 0 1-7.8 .1 9.3 9.3 0 0 1-1.8-8.7 21.6 21.6 0 0 1 10.7-14.8 5.6 5.6 0 0 1 7.7 1.7 12.9 12.9 0 0 1-.2 10.9 21.6 21.6 0 0 1-8.6 10.8M451.5 93.1v2.1M457.8 84.3l-1.8 1"/>
<path d="M462.8 94.1h1l.9-.4M468.5 91.5l-.5 1.2M219.8 105.6h-4M238 108.1h3.9M446.7 109.4l-.4-.3-.4-.6M219.9 215.9a5.1 5.1 0 0 0-3.2 2.2M288 216.4a5.1 5.1 0 0 0 3.2-2.2"/>
</g>
<g fill="none" stroke="#000" stroke-width=".25" stroke-dasharray="1.3 .6" stroke-dashoffset="-.2">
<path d="M448.4 49.5l-13.1 7.2M226.4 76.5l1.3-3.3M232.7 79a14.4 14.4 0 0 0-6.8 6M238 76.5l1.3-3.3M474.8 69.4a9.4 9.4 0 0 0-5.2 9M225.9 99.6a14.4 14.4 0 0 0 6.8 6M451.5 98.6a3.1 3.1 0 0 0-1.8 2.8M464.6 91.4l-13.1 7.2M469.3 95.6a4.1 4.1 0 0 1-4.6 2M226.4 108.1l1.3 3.2M238 108.1l1.3 3.2M71.6 201.3l-3.2 1.3"/>
<path d="M71.6 212.9l-3.2 1.3M74.1 205.6a14.4 14.4 0 0 0 6 6.8M94.7 212.4a14.4 14.4 0 0 0 6-6.8M103.3 201.3l3.2 1.3M103.3 212.9l3.2 1.3"/>
</g>
<path d="M430.3 53.8v1.9M431.6 54.4v-1.9M450.4 41.6v2M452.6 42.8v-1.9M93.8 219.6l1.6 1" fill="none" stroke="#000" stroke-width=".25" stroke-dasharray="1.3 .6" stroke-dashoffset="1"/>
<text font-size="9.9" fill="#0a0605" x="378.3" y="391.2">FRAME SHEAR BLOCK</text>
<g font-size="8.7" fill="#0a0605">
<text x="68" y="9.4">4</text>
<text x="208.1" y="9.3">3</text>
<text x="347.7" y="9.3">2</text>
<text x="487.1" y="9.4">1</text>
<text x="4.3" y="57">D</text>
<text x="550.4" y="57.2">D</text>
<text x="4.3" y="165.3">C</text>
<text x="550.5" y="165.1">C</text>
<text x="4.6" y="273.1">B</text>
<text x="4.6" y="380.6">A</text>
<text x="550.5" y="380.4">A</text>
<text x="536" y="412.8">0</text>
<text x="67.9" y="428">4</text>
<text x="208.1" y="428">3</text>
<text x="487.3" y="428.1">1</text>
</g>
<text font-size="8.7" x="347.7" y="428.1">2</text>
<text font-size="7" fill="#0a0605" x="345.7" y="367.2">C</text>
<g font-size="6.5" fill="#0a0605">
<text x="548.5" y="239.5" transform="rotate(90 548.5 239.5)">LCSAP-106</text>
<text x="548.4" y="316.4" transform="rotate(90 548.4 316.4)">0</text>
<text x="315.7" y="366.7">4:1</text>
</g>
<text font-size="6.5" x="495.7" y="388.9">LCSAP-107</text>
<g font-size="5.2">
<text x="417.3" y="19.1">REVISIONS</text>
<text x="315.1" y="28.1">REV</text>
<text x="394.3" y="28.1">DESCRIPTION</text>
<text x="493.7" y="28.1">DRN</text>
<text x="507.7" y="28.1">APPR</text>
<text x="527.9" y="28.1">DATE</text>
<text x="254.1" y="56.8">1.50</text>
<text x="263.8" y="151.8">.97</text>
<text x="87.2" y="164.3">.75</text>
<text x="253.6" y="163.6">.44</text>
<text x="129.6" y="182.1">4X R.28</text>
<text x="129" y="192.3">2X</text>
<text x="139.9" y="192.2">.25</text>
<text x="330.8" y="218.7">.63</text>
<text x="237.3" y="265.6">.97</text>
<text x="275.9" y="265.6">.53</text>
<text x="16.8" y="338.3">1.</text>
<text x="26.2" y="338.4">DIMENSIONS GIVEN ARE STRICTLY FOR REFERENCE</text>
<text x="26.2" y="343.3">ONLY. PART SHALL BE FABRICATED ACCORDING TO</text>
<text x="26.2" y="348.2">SOLID MODEL. ALL DIMENSIONS SHALL BE TAKEN</text>
<text x="26.2" y="353.1">OFF OF SOLID MODEL. IF DISCREPENCIES OCCURE,</text>
<text x="26.2" y="358">SOLID MODEL SHALL BE ASSUMED TO BE CORRECT.</text>
<text x="492.5" y="407.3">1</text>
<text x="510.3" y="407.3">1</text>
</g>
<g font-size="5.2" fill="#0a0605">
<text x="34.6" y="373.4">NOTES: UNLESS OTHERWISE SPECIFIED</text>
<text x="46.2" y="382.3">DO NOT SCALE DRAWING</text>
</g>
<g font-size="4.4">
<text x="227.5" y="374.8">UNLESS OTHERWISE</text>
<text x="343" y="374.6">MAVB</text>
<text x="235.3" y="379.6">SPECIFIED</text>
<text x="275" y="380.5">.03</text>
<text x="290" y="380.5">.010</text>
<text x="306.1" y="380.6">0.5</text>
<text x="343.1" y="392.5">MAVB</text>
</g>
<g font-size="4.4" fill="#0a0605">
<text x="355.5" y="374.5">03/22/17</text>
<text x="355.5" y="392.6">30/22/17</text>
<text x="154" y="406.6">POLYLACTIDE THERMOPLASTIC</text>
<text x="177" y="411.7">(PLA)</text>
<text x="288.3" y="409.9">NONE</text>
<text x="479" y="417">LCSAP-107.SLDDRW</text>
</g>
<g font-size="3.1">
<text x="554.2" y="229.1" transform="rotate(90 554.2 229.1)">DWG NO.</text>
<text x="554.2" y="315.1" transform="rotate(90 554.2 315.1)">REV</text>
<text x="358.5" y="366">DATE</text>
<text x="373.6" y="374.5">DWG TITLE</text>
<text x="478.4" y="373.7">DWG NO.</text>
<text x="155.5" y="392.4">NEXT ASSY</text>
<text x="193" y="392.4">FINAL ASSY</text>
<text x="173.2" y="398">APPLICATION</text>
<text x="146.9" y="403.1">MATERIAL</text>
<text x="220.9" y="403.2">FINISH</text>
<text x="478.2" y="407.4">SHEET</text>
<text x="503.4" y="407.4">OF</text>
<text x="535.6" y="403.2">REV</text>
<text x="478" y="412.6">FILENAME</text>
</g>
<g font-size="3.1" fill="#0a0605">
<text x="303.8" y="365.9">SCALE</text>
<text x="338.7" y="365.9">SIZE</text>
</g>
<g font-size="2.4">
<text x="276" y="374.1">.XX</text>
<text x="291.1" y="374.1">.XXX</text>
<text x="305.8" y="374.1">ANGLE</text>
<text x="318.3" y="374.1">DRAWN:</text>
<text x="272.2" y="379.8">+</text>
<text x="272.5" y="381.2">-</text>
<text x="287.4" y="380">+</text>
<text x="287.7" y="381.4">-</text>
<text x="303.2" y="379.8">+</text>
<text x="303.5" y="381.2">-</text>
<text x="318.3" y="380.2">CHECKED:</text>
<text x="220.5" y="386.2">MACHINED SURFACE FINISHES</text>
<text x="256.3" y="384.7">125</text>
<text x="271.8" y="386.2">DIMENSIONS ARE IN INCHES</text>
<text x="318.3" y="386.2">REVIEWED:</text>
<text x="220.5" y="392.3">MACHINED FILLET RADII .015-.030</text>
<text x="271.8" y="392.3">INTERPRET DRAWING PER ASME Y14.5M</text>
<text x="318.3" y="392.3">APPROVED:</text>
<text x="220.5" y="397.8">REMOVE BURRS AND BREAK SHARP EDGES</text>
<text x="271.8" y="397.8">DIMENSION LIMITS HELD AFTER PLATING</text>
<text x="318.3" y="398">WEIGHT:</text>
</g>
</svg>
